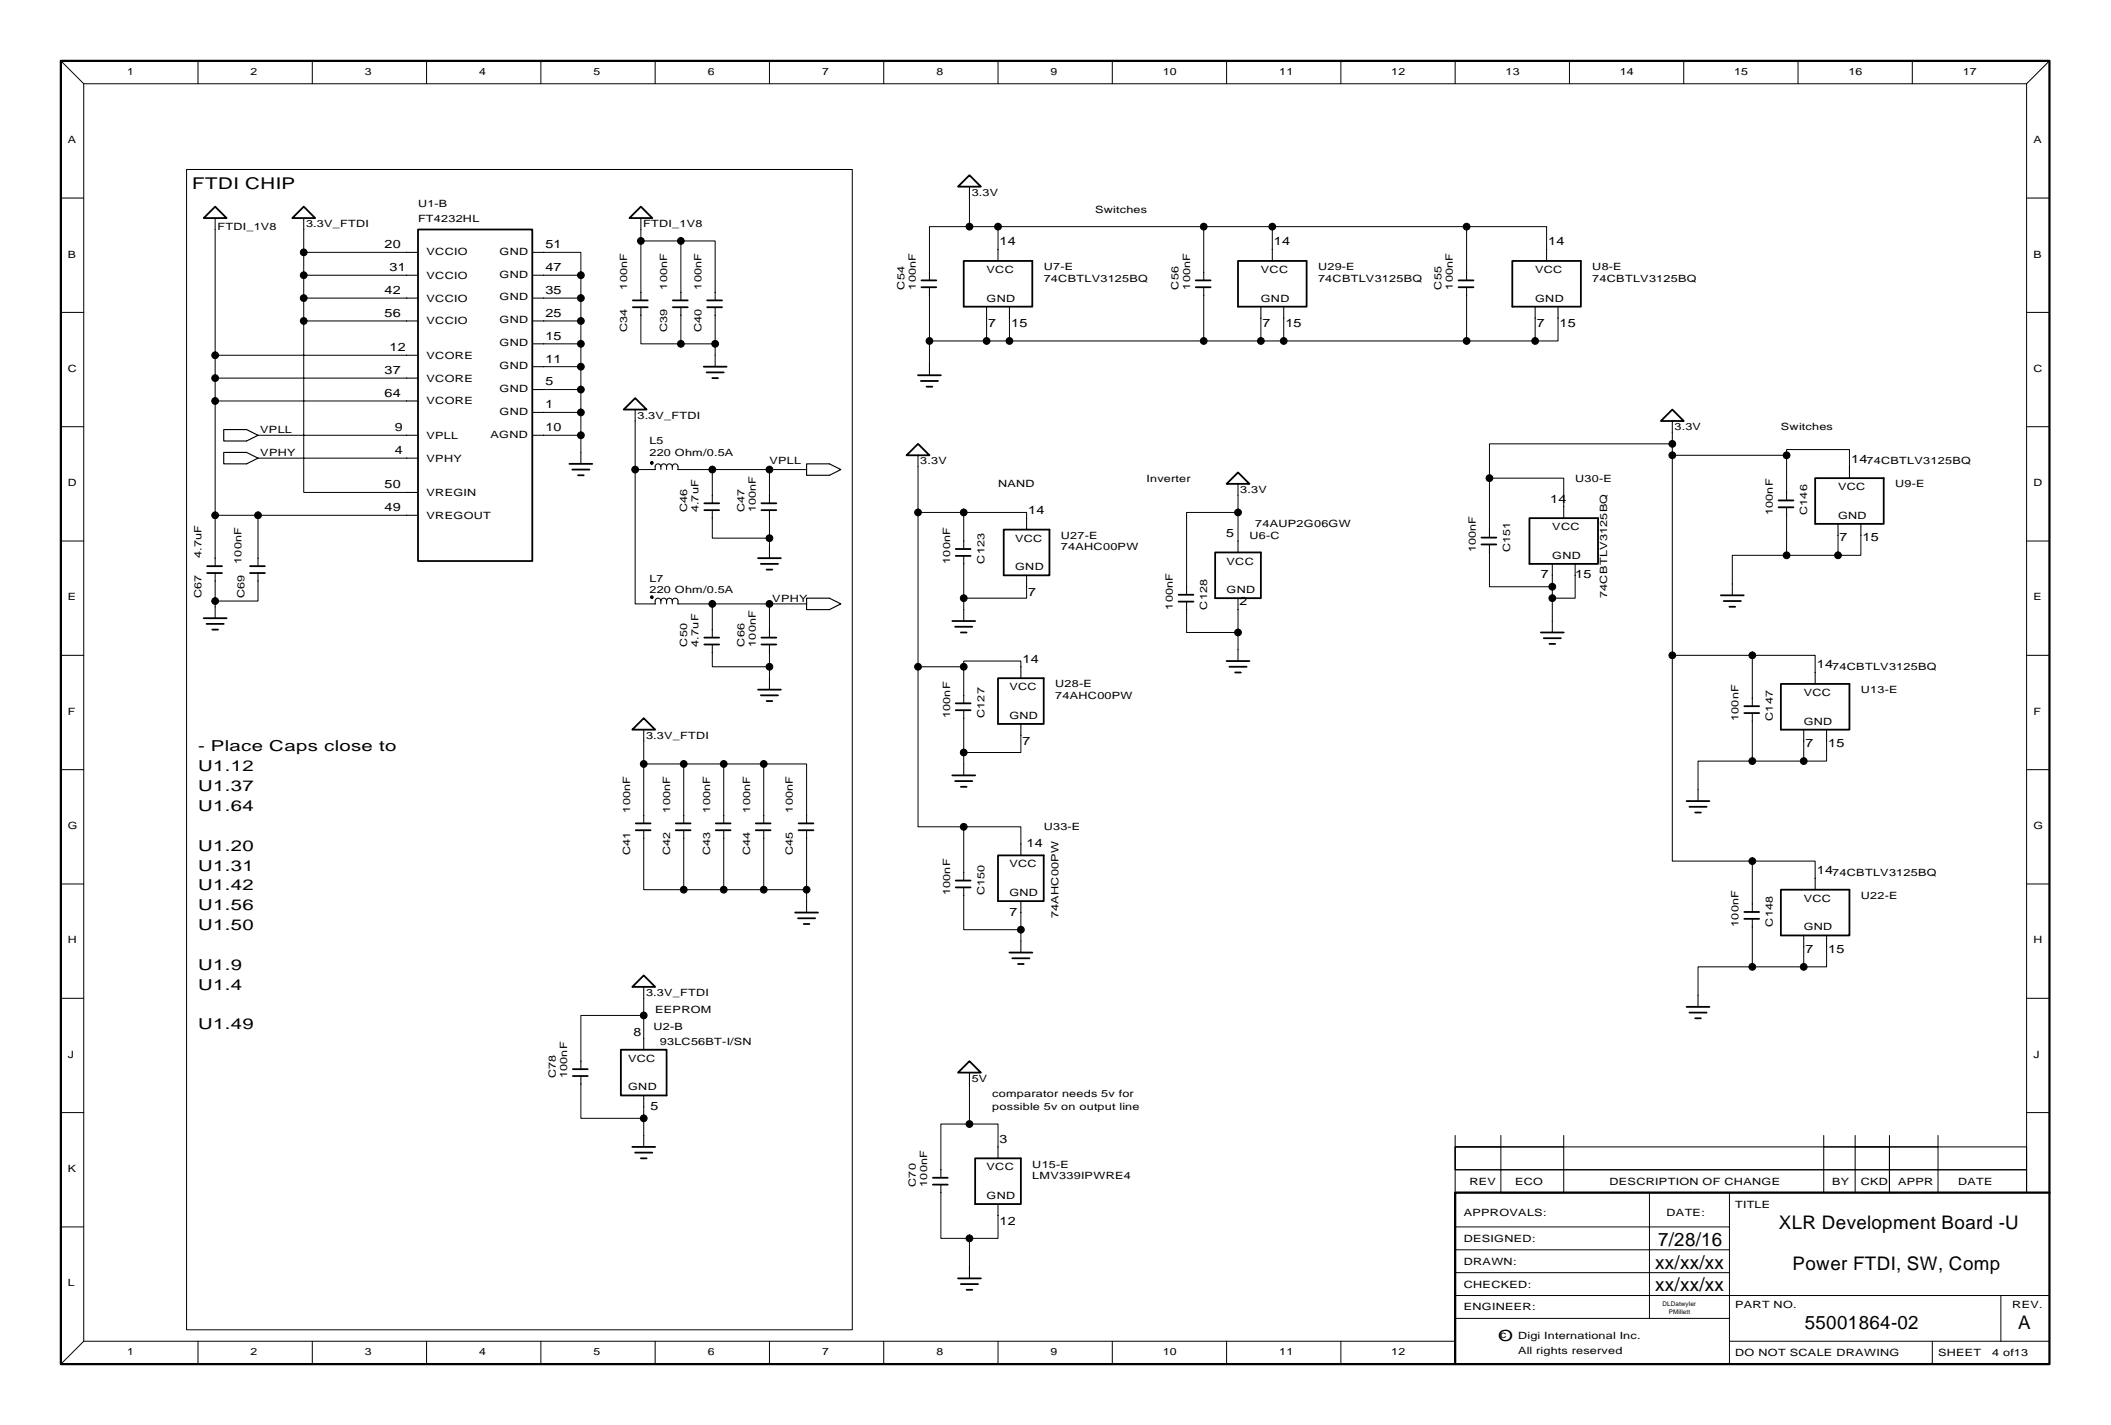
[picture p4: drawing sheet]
<svg xmlns="http://www.w3.org/2000/svg" width="469mm" height="317mm" viewBox="0 0 469 317" stroke-linecap="round" stroke-linejoin="round" font-family="sans-serif">
<g fill="none" stroke="#000" stroke-width=".22">
<path d="M13.5 13.5l5.1 5.1M18.6 18.6h431.8M18.6 18.6v279.4M44 13.5v5.1M69.4 13.5v5.1M94.8 13.5v5.1M120.2 13.5v5.1M145.6 13.5v5.1M171 13.5v5.1M196.4 13.5v5.1M221.8 13.5v5.1M247.2 13.5v5.1"/>
<path d="M272.6 13.5v5.1M298 13.5v5.1M323.4 13.5v5.1M348.8 13.5v5.1M374.2 13.5v5.1M399.6 13.5v5.1M425 13.5v5.1M450.4 18.6v246.4M455.5 13.5l-5.1 5.1M41.5 37.7h147.9v257.8h-147.9zM13.5 44h5.1M47.8 51v27.9h42.6"/>
<path d="M67.5 51v10.2M67.5 56.1h22.9M120.8 56.1h8.3v5.1M142.4 51v14M142.4 53.5h8.9M215.5 50.4h-8.9v10.1M215.5 50.4h6.3M215.5 44v6.4M267.5 50.4h-45.7v5M267.5 50.4h58.4M267.5 50.4v10.1M282.8 50.4v5"/>
<path d="M325.9 50.4h17.8v5M325.9 50.4v10.1M450.4 44h5.1M13.5 69.4h5.1M47.8 78.9v10.2M67.5 71.3v38.1h22.9M67.5 71.3h22.9M67.5 61.2v10.1M67.5 61.2h22.9M67.5 66.2h22.9M120.8 71.3h8.3M120.8 61.2h8.3"/>
<path d="M120.8 76.4h8.3M120.8 66.2h8.3M129.1 61.2v39.3M142.4 70v6.4h8.9M151.3 65v-11.5h7.6v11.5M151.3 70v6.4M151.3 76.4h7.6M158.9 70v8.9M206.6 65.6v15.2M219.3 70.7v5.1h-12.7M219.3 75.8h48.2M224.3 70.7v5.1"/>
<path d="M267.5 65.6v10.2M267.5 75.8h73.7M280.2 70.7v5.1M285.3 70.7v5.1M325.9 65.6v10.2M341.2 70.7v5.1M346.3 70.7v5.1h-5.1M450.4 69.4h5.1M13.5 94.8h5.1M47.8 84h42.6M57.3 96.7h33.1M90.4 89.1h-42.6v25.4"/>
<path d="M120.8 86.6h8.3M120.8 96.7h8.3M120.8 81.5h8.3M120.8 91.6h8.3M141.2 93.5v10.8h4.4M371.7 98.6h-40.7v7.6M371.7 96.1v49.5M450.4 94.8h5.1M47.8 114.5v9.5M47.8 114.5h42.6M57.3 101.8h33.1M57.3 114.5v9.5"/>
<path d="M141.2 104.3v29.9h4.4M150.7 104.3h28.6M158.3 115.1v4.5h12.7M158.3 104.3v5.7M171 104.3v5.7M171 115.1v6.4M204 113.9h10.2M204 103.7v44.4M214.2 113.9h14v1.2M214.2 113.9v6.3M275.1 113.9h-11.4v16.5M275.1 110v10.2"/>
<path d="M331 106.2h16.5v6.4M331 106.2v11.5M371.7 101.2h25.4M397.1 101.2v-1.3h13.9v3.8M397.1 101.2v8.2M397.1 114.5v8.9M408.5 118.9v4.5M413.6 118.9v4.5h-5.1M13.5 120.2h5.1M47.8 129.1v5.7M57.3 129.1v4.4h-9.5M150.7 134.2h7.6v5.7"/>
<path d="M158.3 134.2h21M171 134.2v5.7M214.2 125.3v10.1M228.2 130.4v2.5h-14M263.7 135.4v5.1h11.4M275.1 135.4v8.9M331 122.7v7.7h14M345 130.4v7.6M345 127.8v2.6M350.1 127.8v5.1h-5.1M397.1 123.4h-12.1v6.3M397.1 123.4h11.4"/>
<path d="M450.4 120.2h5.1M13.5 145.6h5.1M158.3 145v3.1h12.7M171 145v5.7M204 148.1v35.6h10.2M204 148.1h10.2M214.2 148.1v-1.2h12.7v1.2M214.2 148.1v6.4M214.2 159.6v10.1M371.7 145.6v45.7h17.7M371.7 145.6h17.7M389.4 145.6h14v3.8"/>
<path d="M389.4 145.6v9.5M450.4 145.6h5.1M13.5 171h5.1M143.1 169.7h26.6M143.1 164.7v16.5M152 169.7v11.5M160.8 169.7v11.5M169.7 169.7h9.6v11.5M169.7 169.7v11.5M226.9 163.4v3.8h-12.7M389.4 169.1h-12v6.4M389.4 160.2v8.9"/>
<path d="M389.4 169.1h11.5M400.9 164.7v4.4M406 164.7v4.4h-5.1M450.4 171h5.1M13.5 196.4h5.1M143.1 186.2v11.5h8.9M152 186.2v11.5M152 197.7h27.3M160.8 186.2v11.5M169.7 186.2v11.5M179.3 186.2v14M214.2 198.9v7.7h12.7"/>
<path d="M214.2 183.7h12.7v3.8M214.2 183.7v10.2M389.4 191.3h14v3.8M389.4 191.3v9.6M450.4 196.4h5.1M226.9 202.8v6.3M389.4 214.8h-12v6.4M389.4 205.9v8.9M389.4 214.8h11.5M400.9 210.4v4.4M406 210.4v4.4h-5.1M13.5 221.8h5.1"/>
<path d="M143.1 225.6h-14v10.2M143.1 221.8v8.9M450.4 221.8h5.1M13.5 247.2h5.1M129.1 240.9v7.6h14M143.1 245.9v6.4M215.5 240.9v8.8M221.8 254.8v-5.1h-12.7v10.2M323.4 254.8h10.2v5.1h-10.2zM323.4 254.8h127v5.1h-127zM323.4 252.3v2.5M333.6 259.9h116.8v5.1h-116.8z"/>
<path d="M333.6 252.3v2.5M347.5 252.3v2.5M405.3 252.3v2.5M412.3 252.3v2.5M419.9 252.3v2.5M430.7 252.3v2.5M450.4 247.2h5.1M13.5 272.6h5.1M209.1 265v10.1h6.4M215.5 275.1v6.4M221.8 270.1v5h-6.3M323.4 265h61v7.6h-61z"/>
<path d="M323.4 265v-10.2h24.1v10.2h-13.9M323.4 277.7h61M366.6 265v27.9M384.4 272.6v30.5M405.3 265v-10.2h14.6v10.2h-5.1M412.3 265v-10.2h7.6v10.2h1.9M419.9 265v-10.2h10.8v10.2h-3.2M18.6 298h304.8M18.6 298l-5.1 5.1M44 298v5.1M69.4 298v5.1M94.8 298v5.1"/>
<path d="M120.2 298v5.1M145.6 298v5.1M171 298v5.1M196.4 298v5.1M221.8 298v5.1M247.2 298v5.1M272.6 298v5.1M298 298v5.1M323.4 287.8h132.1M323.4 292.9h61M323.4 282.8h61M384.4 298h71.1"/>
<path d="M429.5 298v5.1M444.7 287.8v10.2"/>
<circle cx="47.8" cy="51" r=".01"/>
<circle cx="67.5" cy="51" r=".01"/>
<circle cx="142.4" cy="51" r=".01"/>
<circle cx="215.5" cy="44" r=".01"/>
<circle cx="158.9" cy="78.9" r=".01"/>
<circle cx="141.2" cy="93.5" r=".01"/>
<circle cx="206.6" cy="80.8" r=".01"/>
<circle cx="371.7" cy="96.1" r=".01"/>
<circle cx="129.1" cy="100.5" r=".01"/>
<circle cx="204" cy="103.7" r=".01"/>
<circle cx="275.1" cy="110" r=".01"/>
<circle cx="47.8" cy="134.8" r=".01"/>
<circle cx="171" cy="121.5" r=".01"/>
<circle cx="214.2" cy="135.4" r=".01"/>
<circle cx="345" cy="138" r=".01"/>
<circle cx="385" cy="129.7" r=".01"/>
<circle cx="171" cy="150.7" r=".01"/>
<circle cx="275.1" cy="144.3" r=".01"/>
<circle cx="143.1" cy="164.7" r=".01"/>
<circle cx="214.2" cy="169.7" r=".01"/>
<circle cx="377.4" cy="175.5" r=".01"/>
<circle cx="179.3" cy="200.2" r=".01"/>
<circle cx="226.9" cy="209.1" r=".01"/>
<circle cx="143.1" cy="221.8" r=".01"/>
<circle cx="377.4" cy="221.2" r=".01"/>
<circle cx="143.1" cy="252.3" r=".01"/>
<circle cx="215.5" cy="240.9" r=".01"/>
<circle cx="215.5" cy="281.5" r=".01"/>
</g>
<g fill="#000" stroke="#000" stroke-width=".22">
<circle cx="67.5" cy="56.1" r=".75"/>
<circle cx="90.4" cy="56.1" r=".01"/>
<circle cx="120.8" cy="56.1" r=".01"/>
<circle cx="142.4" cy="53.5" r=".75"/>
<circle cx="151.3" cy="53.5" r=".75"/>
<circle cx="215.5" cy="50.4" r=".75"/>
<circle cx="221.8" cy="55.4" r=".01"/>
<circle cx="221.8" cy="50.4" r=".75"/>
<circle cx="267.5" cy="50.4" r=".75"/>
<circle cx="282.8" cy="55.4" r=".01"/>
<circle cx="282.8" cy="50.4" r=".75"/>
<circle cx="325.9" cy="50.4" r=".75"/>
<circle cx="343.7" cy="55.4" r=".01"/>
<circle cx="47.8" cy="78.9" r=".75"/>
<circle cx="67.5" cy="71.3" r=".75"/>
<circle cx="67.5" cy="66.2" r=".75"/>
<circle cx="67.5" cy="61.2" r=".75"/>
<circle cx="90.4" cy="78.9" r=".01"/>
<circle cx="90.4" cy="61.2" r=".01"/>
<circle cx="90.4" cy="66.2" r=".01"/>
<circle cx="90.4" cy="71.3" r=".01"/>
<circle cx="120.8" cy="76.4" r=".01"/>
<circle cx="120.8" cy="71.3" r=".01"/>
<circle cx="120.8" cy="66.2" r=".01"/>
<circle cx="120.8" cy="61.2" r=".01"/>
<circle cx="129.1" cy="71.3" r=".75"/>
<circle cx="129.1" cy="76.4" r=".75"/>
<circle cx="129.1" cy="61.2" r=".75"/>
<circle cx="129.1" cy="66.2" r=".75"/>
<circle cx="142.4" cy="65" r=".01"/>
<circle cx="142.4" cy="70" r=".01"/>
<circle cx="151.3" cy="70" r=".01"/>
<circle cx="151.3" cy="65" r=".01"/>
<circle cx="151.3" cy="76.4" r=".75"/>
<circle cx="158.9" cy="70" r=".01"/>
<circle cx="158.9" cy="65" r=".01"/>
<circle cx="158.9" cy="76.4" r=".75"/>
<circle cx="206.6" cy="60.5" r=".01"/>
<circle cx="206.6" cy="65.6" r=".01"/>
<circle cx="206.6" cy="75.8" r=".75"/>
<circle cx="219.3" cy="70.7" r=".01"/>
<circle cx="219.3" cy="75.8" r=".75"/>
<circle cx="224.3" cy="70.7" r=".01"/>
<circle cx="224.3" cy="75.8" r=".75"/>
<circle cx="267.5" cy="60.5" r=".01"/>
<circle cx="267.5" cy="65.6" r=".01"/>
<circle cx="267.5" cy="75.8" r=".75"/>
<circle cx="280.2" cy="70.7" r=".01"/>
<circle cx="280.2" cy="75.8" r=".75"/>
<circle cx="285.3" cy="70.7" r=".01"/>
<circle cx="285.3" cy="75.8" r=".75"/>
<circle cx="325.9" cy="60.5" r=".01"/>
<circle cx="325.9" cy="65.6" r=".01"/>
<circle cx="325.9" cy="75.8" r=".75"/>
<circle cx="341.2" cy="70.7" r=".01"/>
<circle cx="341.2" cy="75.8" r=".75"/>
<circle cx="346.3" cy="70.7" r=".01"/>
<circle cx="47.8" cy="89.1" r=".75"/>
<circle cx="47.8" cy="84" r=".75"/>
<circle cx="57.3" cy="96.7" r=".01"/>
<circle cx="90.4" cy="84" r=".01"/>
<circle cx="90.4" cy="89.1" r=".01"/>
<circle cx="90.4" cy="96.7" r=".01"/>
<circle cx="120.8" cy="81.5" r=".01"/>
<circle cx="120.8" cy="96.7" r=".01"/>
<circle cx="120.8" cy="86.6" r=".01"/>
<circle cx="120.8" cy="91.6" r=".01"/>
<circle cx="129.1" cy="91.6" r=".75"/>
<circle cx="129.1" cy="96.7" r=".75"/>
<circle cx="129.1" cy="81.5" r=".75"/>
<circle cx="129.1" cy="86.6" r=".75"/>
<circle cx="371.7" cy="98.6" r=".75"/>
<circle cx="47.8" cy="114.5" r=".75"/>
<circle cx="57.3" cy="101.8" r=".01"/>
<circle cx="57.3" cy="114.5" r=".75"/>
<circle cx="90.4" cy="101.8" r=".01"/>
<circle cx="90.4" cy="114.5" r=".01"/>
<circle cx="90.4" cy="109.4" r=".01"/>
<circle cx="141.2" cy="104.3" r=".75"/>
<circle cx="144.9" cy="102.8" r=".3"/>
<circle cx="145.6" cy="104.3" r=".01"/>
<circle cx="150.7" cy="104.3" r=".01"/>
<circle cx="158.3" cy="115.1" r=".01"/>
<circle cx="158.3" cy="110" r=".01"/>
<circle cx="158.3" cy="104.3" r=".75"/>
<circle cx="171" cy="110" r=".01"/>
<circle cx="171" cy="115.1" r=".01"/>
<circle cx="171" cy="119.6" r=".75"/>
<circle cx="171" cy="104.3" r=".75"/>
<circle cx="179.3" cy="104.3" r=".01"/>
<circle cx="204" cy="113.9" r=".75"/>
<circle cx="214.2" cy="113.9" r=".75"/>
<circle cx="228.2" cy="115.1" r=".01"/>
<circle cx="275.1" cy="113.9" r=".75"/>
<circle cx="331" cy="117.7" r=".01"/>
<circle cx="331" cy="106.2" r=".75"/>
<circle cx="347.5" cy="112.6" r=".01"/>
<circle cx="371.7" cy="101.2" r=".75"/>
<circle cx="397.1" cy="114.5" r=".01"/>
<circle cx="397.1" cy="109.4" r=".01"/>
<circle cx="397.1" cy="101.2" r=".75"/>
<circle cx="408.5" cy="118.9" r=".01"/>
<circle cx="411" cy="103.7" r=".01"/>
<circle cx="413.6" cy="118.9" r=".01"/>
<circle cx="47.8" cy="124" r=".01"/>
<circle cx="47.8" cy="129.1" r=".01"/>
<circle cx="47.8" cy="133.5" r=".75"/>
<circle cx="57.3" cy="129.1" r=".01"/>
<circle cx="57.3" cy="124" r=".01"/>
<circle cx="144.9" cy="132.7" r=".3"/>
<circle cx="145.6" cy="134.2" r=".01"/>
<circle cx="150.7" cy="134.2" r=".01"/>
<circle cx="158.3" cy="139.9" r=".01"/>
<circle cx="158.3" cy="134.2" r=".75"/>
<circle cx="171" cy="139.9" r=".01"/>
<circle cx="171" cy="134.2" r=".75"/>
<circle cx="179.3" cy="134.2" r=".01"/>
<circle cx="214.2" cy="125.3" r=".01"/>
<circle cx="214.2" cy="120.2" r=".01"/>
<circle cx="214.2" cy="132.9" r=".75"/>
<circle cx="228.2" cy="130.4" r=".01"/>
<circle cx="263.7" cy="130.4" r=".01"/>
<circle cx="263.7" cy="135.4" r=".01"/>
<circle cx="275.1" cy="120.2" r=".01"/>
<circle cx="275.1" cy="135.4" r=".01"/>
<circle cx="331" cy="122.7" r=".01"/>
<circle cx="345" cy="127.8" r=".01"/>
<circle cx="345" cy="130.4" r=".75"/>
<circle cx="345" cy="132.9" r=".75"/>
<circle cx="350.1" cy="127.8" r=".01"/>
<circle cx="397.1" cy="123.4" r=".75"/>
<circle cx="408.5" cy="123.4" r=".75"/>
<circle cx="158.3" cy="145" r=".01"/>
<circle cx="171" cy="145" r=".01"/>
<circle cx="171" cy="148.1" r=".75"/>
<circle cx="204" cy="148.1" r=".75"/>
<circle cx="214.2" cy="154.5" r=".01"/>
<circle cx="214.2" cy="159.6" r=".01"/>
<circle cx="214.2" cy="148.1" r=".75"/>
<circle cx="226.9" cy="148.1" r=".01"/>
<circle cx="275.1" cy="140.5" r=".75"/>
<circle cx="371.7" cy="145.6" r=".75"/>
<circle cx="389.4" cy="155.1" r=".01"/>
<circle cx="389.4" cy="145.6" r=".75"/>
<circle cx="403.4" cy="149.4" r=".01"/>
<circle cx="143.1" cy="169.7" r=".75"/>
<circle cx="152" cy="169.7" r=".75"/>
<circle cx="160.8" cy="169.7" r=".75"/>
<circle cx="169.7" cy="169.7" r=".75"/>
<circle cx="214.2" cy="167.2" r=".75"/>
<circle cx="226.9" cy="163.4" r=".01"/>
<circle cx="389.4" cy="160.2" r=".01"/>
<circle cx="389.4" cy="169.1" r=".75"/>
<circle cx="400.9" cy="164.7" r=".01"/>
<circle cx="400.9" cy="169.1" r=".75"/>
<circle cx="406" cy="164.7" r=".01"/>
<circle cx="143.1" cy="186.2" r=".01"/>
<circle cx="143.1" cy="181.2" r=".01"/>
<circle cx="152" cy="186.2" r=".01"/>
<circle cx="152" cy="181.2" r=".01"/>
<circle cx="152" cy="197.7" r=".75"/>
<circle cx="160.8" cy="181.2" r=".01"/>
<circle cx="160.8" cy="186.2" r=".01"/>
<circle cx="160.8" cy="197.7" r=".75"/>
<circle cx="169.7" cy="186.2" r=".01"/>
<circle cx="169.7" cy="181.2" r=".01"/>
<circle cx="169.7" cy="197.7" r=".75"/>
<circle cx="179.3" cy="186.2" r=".01"/>
<circle cx="179.3" cy="181.2" r=".01"/>
<circle cx="179.3" cy="197.7" r=".75"/>
<circle cx="214.2" cy="198.9" r=".01"/>
<circle cx="214.2" cy="193.9" r=".01"/>
<circle cx="214.2" cy="183.7" r=".75"/>
<circle cx="226.9" cy="187.5" r=".01"/>
<circle cx="389.4" cy="191.3" r=".75"/>
<circle cx="403.4" cy="195.1" r=".01"/>
<circle cx="226.9" cy="202.8" r=".01"/>
<circle cx="226.9" cy="206.6" r=".75"/>
<circle cx="389.4" cy="200.9" r=".01"/>
<circle cx="389.4" cy="205.9" r=".01"/>
<circle cx="389.4" cy="214.8" r=".75"/>
<circle cx="400.9" cy="210.4" r=".01"/>
<circle cx="400.9" cy="214.8" r=".75"/>
<circle cx="406" cy="210.4" r=".01"/>
<circle cx="129.1" cy="235.8" r=".01"/>
<circle cx="143.1" cy="230.7" r=".01"/>
<circle cx="143.1" cy="225.6" r=".75"/>
<circle cx="129.1" cy="240.9" r=".01"/>
<circle cx="143.1" cy="245.9" r=".01"/>
<circle cx="143.1" cy="248.5" r=".75"/>
<circle cx="209.1" cy="259.9" r=".01"/>
<circle cx="215.5" cy="249.7" r=".75"/>
<circle cx="221.8" cy="254.8" r=".01"/>
<circle cx="209.1" cy="265" r=".01"/>
<circle cx="215.5" cy="275.1" r=".75"/>
<circle cx="221.8" cy="270.1" r=".01"/>
</g>
<path d="M13.5 13.5h442v289.6h-442zM455.5 265h-132.1v38.1" fill="none" stroke="#000" stroke-width=".5"/>
<path d="M49.7 95.4h5.1l2.5 1.3-2.5 1.3h-5.1zM49.7 100.5h5.1l2.5 1.3-2.5 1.3h-5.1zM179.3 103.1h5l2.6 1.2-2.6 1.3h-5zM179.3 132.9h5l2.6 1.3-2.6 1.2h-5z" fill="none" stroke="#000" stroke-width=".25"/>
<g fill="none" stroke="#000" stroke-width=".4">
<path d="M215.5 38.9l2.5 2.6h-5.1zM47.8 45.9l2.6 2.6h-5.1zM67.5 45.9l2.5 2.6h-5zM92.9 51h25.4v73.7h-25.4zM142.4 45.9l2.6 2.6h-5.1zM214.2 58h15.2v10.1h-15.2zM275.1 58h15.3v10.1h-15.3zM336.1 58h15.2v10.1h-15.2zM140.7 66.7h3.3M140.7 68.3h3.3M149.5 66.7h3.3M149.5 68.3h3.3"/>
<path d="M157.2 66.7h3.3M157.2 68.3h3.3M204.8 62.3h3.3M204.8 63.8h3.3M265.8 62.3h3.3M265.8 63.8h3.3M324.2 62.3h3.3M324.2 63.8h3.3M141.2 88.5l2.5 2.5h-5.1zM156.4 81.5h5.1M157 82.7h3.8M158.3 84h1.3"/>
<path d="M204 98.6l2.6 2.6h-5.1zM204 83.4h5.1M204.7 84.6h3.8M205.9 85.9h1.3M371.7 91l2.5 2.5h-5.1zM126.6 103.1h5M127.2 104.3h3.8M128.5 105.6h1.2M156.5 111.8h3.3M156.5 113.4h3.3M169.2 111.8h3.3M169.2 113.4h3.3"/>
<path d="M223.1 117.7h10.1v10.1h-10.1zM272.6 107.5l2.5-2.5 2.6 2.5zM329.3 119.4h3.3M339.9 115.1h15.3v10.2h-15.3zM395.3 111.2h3.3M395.3 112.7h3.3M403.4 106.2h15.3v10.2h-15.3zM45.3 137.4h5.1M45.9 138.6h3.8M46 125.8h3.3M46 127.3h3.3M47.2 139.9h1.3"/>
<path d="M55.6 125.8h3.3M55.6 127.3h3.3M168.5 124h5M169.1 125.3h3.8M170.4 126.6h1.2M211.6 138h5.1M212.3 139.3h3.8M212.4 122h3.3M212.4 123.5h3.3M261.9 132.1h3.3M261.9 133.7h3.3M270.1 122.7h10.1v10.2h-10.1z"/>
<path d="M329.3 121h3.3M382.5 132.3h5M383.1 133.5h3.8M384.4 134.8h1.2M156.5 141.7h3.3M156.5 143.2h3.3M168.5 153.2h5M169.1 154.5h3.8M169.2 141.7h3.3M169.2 143.2h3.3M170.4 155.8h1.2M212.4 156.3h3.3"/>
<path d="M212.4 157.8h3.3M213.6 140.5h1.2M221.8 150.7h10.2v10.1h-10.2zM272.6 146.9h5.1M273.2 148.1h3.9M274.5 149.4h1.3M342.5 140.5h5M343.1 141.8h3.8M344.4 143.1h1.2M387.7 156.9h3.3M387.7 158.4h3.3M395.8 152h15.2v10.1h-15.2z"/>
<path d="M140.5 162.1l2.6-2.5 2.5 2.5zM211.6 172.3h5.1M212.3 173.5h3.8M213.6 174.8h1.2M374.8 178h5.1M375.5 179.3h3.8M141.3 182.9h3.3M141.3 184.5h3.3M150.2 182.9h3.3M150.2 184.5h3.3M159.1 182.9h3.3M159.1 184.5h3.3"/>
<path d="M168 182.9h3.3M168 184.5h3.3M177.5 182.9h3.3M177.5 184.5h3.3M212.4 195.6h3.3M212.4 197.2h3.3M221.8 190.1h10.2v10.1h-10.2zM376.7 180.5h1.3M395.8 197.7h15.2v10.1h-15.2zM140.5 219.3l2.6-2.6 2.5 2.6zM176.7 202.8h5.1M177.4 204h3.8"/>
<path d="M178.6 205.3h1.3M224.3 211.6h5.1M225 212.9h3.8M226.3 214.2h1.2M387.7 202.6h3.3M387.7 204.2h3.3M127.3 237.6h3.3M127.3 239.1h3.3M138 233.2h10.1v10.2h-10.1zM215.5 235.8l2.5 2.5h-5.1zM374.8 223.7h5.1M375.5 225h3.8"/>
<path d="M376.7 226.3h1.3M140.5 254.8h5.1M141.2 256.1h3.8M142.4 257.4h1.3M216.7 257.4h10.2v10.1h-10.2zM207.3 261.7h3.3M207.3 263.2h3.3M212.9 284h5.1M213.6 285.3h3.8M214.8 286.6h1.3"/>
</g>
<g fill="none" stroke="#000" stroke-width=".23">
<path d="M47.8 48.5v2.5M67.5 48.5v2.5M90.4 56.1h2.5M118.3 56.1h2.5M142.4 48.5v2.5M215.5 41.5v2.5M221.8 55.4v2.6M282.8 55.4v2.6M343.7 55.4v2.6M90.4 61.2h2.5M90.4 66.2h2.5M90.4 71.3h2.5"/>
<path d="M90.4 78.9h2.5M118.3 61.2h2.5M118.3 66.2h2.5M118.3 71.3h2.5M118.3 76.4h2.5M142.4 65v1.7M142.4 68.3v1.7M151.3 65v1.7M151.3 68.3v1.7M158.9 65v1.7M158.9 68.3v1.7M158.9 78.9v2.6"/>
<path d="M206.6 60.5v1.8M206.6 63.8v1.8M219.3 68.1v2.6M224.3 68.1v2.6M267.5 60.5v1.8M267.5 63.8v1.8M280.2 68.1v2.6M285.3 68.1v2.6M325.9 60.5v1.8M325.9 63.8v1.8M341.2 68.1v2.6M346.3 68.1v2.6"/>
<path d="M90.4 96.7h2.5M90.4 84h2.5M90.4 89.1h2.5M118.3 96.7h2.5M118.3 91.6h2.5M118.3 86.6h2.5M118.3 81.5h2.5M141.2 91v2.5M206.6 80.8v2.6M371.7 93.5v2.6M90.4 101.8h2.5M90.4 109.4h2.5"/>
<path d="M90.4 114.5h2.5M129.1 100.5v2.6M146.9 103.7a.64 .64 0 0 0-.7-.6 .64 .64 0 0 0-.6 .6v.6M146.9 103.7a.64 .64 0 0 1 .6-.6 .64 .64 0 0 1 .6 .6M146.9 103.7v.6M148.1 103.7a.64 .64 0 0 1 .7-.6 .64 .64 0 0 1 .6 .6M148.1 103.7v.6M149.4 103.7a.64 .64 0 0 1 .7-.6 .64 .64 0 0 1 .6 .6v.6M149.4 103.7v.6M158.3 110v1.8M158.3 113.4v1.7M171 110v1.8"/>
<path d="M171 113.4v1.7M204 101.2v2.5M228.2 115.1v2.6M275.1 107.5v2.5M331 117.7v1.7M347.5 112.6v2.5M397.1 109.4v1.8M397.1 112.7v1.8M408.5 116.4v2.5M411 103.7v2.5M413.6 116.4v2.5M47.8 124v1.8"/>
<path d="M47.8 127.3v1.8M47.8 134.8v2.6M57.3 124v1.8M57.3 127.3v1.8M146.9 133.5a.64 .64 0 0 0-.7-.6 .64 .64 0 0 0-.6 .6v.7M146.9 133.5a.64 .64 0 0 1 .6-.6 .64 .64 0 0 1 .6 .6M146.9 133.5v.7M148.1 133.5a.64 .64 0 0 1 .7-.6 .64 .64 0 0 1 .6 .6M148.1 133.5v.7M149.4 133.5a.64 .64 0 0 1 .7-.6 .64 .64 0 0 1 .6 .6v.7M149.4 133.5v.7M158.3 139.9v1.8"/>
<path d="M171 121.5v2.5M171 139.9v1.8M214.2 120.2v1.8M214.2 123.5v1.8M214.2 135.4v2.6M228.2 127.8v2.6M263.7 130.4v1.7M263.7 133.7v1.7M275.1 120.2v2.5M275.1 132.9v2.5M331 121v1.7M345 125.3v2.5"/>
<path d="M345 138v2.5M350.1 125.3v2.5M385 129.7v2.6M158.3 143.2v1.8M171 143.2v1.8M171 150.7v2.5M214.2 154.5v1.8M214.2 157.8v1.8M226.9 148.1v2.6M275.1 144.3v2.6M389.4 155.1v1.8M389.4 158.4v1.8"/>
<path d="M403.4 149.4v2.6M143.1 162.1v2.6M214.2 169.7v2.6M226.9 160.8v2.6M377.4 175.5v2.5M400.9 162.1v2.6M406 162.1v2.6M143.1 181.2v1.7M143.1 184.5v1.7M152 181.2v1.7M152 184.5v1.7M160.8 181.2v1.7"/>
<path d="M160.8 184.5v1.7M169.7 181.2v1.7M169.7 184.5v1.7M179.3 181.2v1.7M179.3 184.5v1.7M214.2 193.9v1.7M214.2 197.2v1.7M226.9 187.5v2.6M403.4 195.1v2.6M143.1 219.3v2.5M179.3 200.2v2.6M226.9 200.2v2.6"/>
<path d="M226.9 209.1v2.5M389.4 200.9v1.7M389.4 204.2v1.7M400.9 207.8v2.6M406 207.8v2.6M129.1 235.8v1.8M129.1 239.1v1.8M143.1 230.7v2.5M215.5 238.3v2.6M377.4 221.2v2.5M143.1 243.4v2.5M143.1 252.3v2.5"/>
<path d="M209.1 259.9v1.8M221.8 254.8v2.6M209.1 263.2v1.8M221.8 267.5v2.6M215.5 281.5v2.5"/>
</g>
<g font-size="4.2">
<text x="395.3" y="273.1">XLR Development Board -U</text>
<text x="367.9" y="281.9">xx/xx/xx</text>
<text x="368.5" y="276.8">7/28/16</text>
<text x="367.9" y="286.9">xx/xx/xx</text>
<text x="398.4" y="282.1">Power FTDI, SW, Comp</text>
<text x="401.1" y="295.3">55001864-02</text>
<text x="448.5" y="295.2">A</text>
</g>
<text font-size="3.6" x="42.7" y="42">FTDI CHIP</text>
<g font-size="3.4">
<text x="44" y="167">- Place Caps close to</text>
<text x="44" y="171.4">U1.12</text>
<text x="44" y="175.8">U1.37</text>
<text x="44" y="180.2">U1.64</text>
<text x="44" y="189">U1.20</text>
<text x="44" y="193.4">U1.31</text>
<text x="44" y="197.8">U1.42</text>
<text x="44" y="202.2">U1.56</text>
<text x="44" y="206.7">U1.50</text>
<text x="44" y="215.5">U1.9</text>
<text x="44" y="219.9">U1.4</text>
<text x="44" y="228.7">U1.49</text>
<text x="332.9" y="297.9">O</text>
</g>
<g font-size="2.6">
<text x="85.4" y="55.2">20</text>
<text x="121.2" y="55.2">51</text>
<text x="222.2" y="54.5">14</text>
<text x="283.1" y="54.5">14</text>
<text x="344.1" y="54.5">14</text>
<text x="85.4" y="65.3">42</text>
<text x="86.6" y="60.2">31</text>
<text x="121.2" y="65.3">35</text>
<text x="121.2" y="60.2">47</text>
<text x="85.4" y="70.4">56</text>
<text x="121.2" y="70.4">25</text>
<text x="121.2" y="75.5">15</text>
<text x="219.6" y="72.8">7</text>
<text x="224.7" y="72.8">15</text>
<text x="280.6" y="72.8">7</text>
<text x="285.7" y="72.8">15</text>
<text x="341.5" y="72.8">7</text>
<text x="346.6" y="72.8">15</text>
<text x="85.4" y="83.1">37</text>
<text x="86.6" y="78">12</text>
<text x="121.2" y="80.6">11</text>
<text x="85.4" y="88.2">64</text>
<text x="121.2" y="85.6">5</text>
<text x="87.7" y="95.8">9</text>
<text x="121.2" y="95.8">10</text>
<text x="121.2" y="90.7">1</text>
<text x="87.7" y="100.9">4</text>
<text x="411.4" y="102.8">14</text>
<text x="85.4" y="108.5">50</text>
<text x="85.4" y="113.6">49</text>
<text x="344.5" y="111.7">14</text>
<text x="228.5" y="114.2">14</text>
<text x="272.5" y="119.3">5</text>
<text x="408.9" y="120.3">7</text>
<text x="413.9" y="120.3">15</text>
<text x="342.5" y="128.5">7</text>
<text x="350.1" y="128.5">15</text>
<text x="228.5" y="132.4">7</text>
<text x="275.5" y="134.5">2</text>
<text x="227.2" y="147.2">14</text>
<text x="403.8" y="148.5">14</text>
<text x="227.2" y="165.5">7</text>
<text x="401.2" y="166">7</text>
<text x="406.3" y="166">15</text>
<text x="228.2" y="188.2">14</text>
<text x="403.8" y="194.2">14</text>
<text x="224.3" y="203.5">7</text>
<text x="401.2" y="211.7">7</text>
<text x="406.3" y="211.7">15</text>
<text x="140.8" y="230.1">8</text>
<text x="144.6" y="246.6">5</text>
<text x="222.2" y="253.9">3</text>
<text x="222.2" y="272.1">12</text>
</g>
<g font-size="2.2">
<text x="28.3" y="16.6">1</text>
<text x="55.7" y="16.6">2</text>
<text x="81.1" y="16.6">3</text>
<text x="106.5" y="16.6">4</text>
<text x="131.9" y="16.6">5</text>
<text x="157.3" y="16.6">6</text>
<text x="182.7" y="16.6">7</text>
<text x="208.1" y="16.6">8</text>
<text x="233.5" y="16.6">9</text>
<text x="258.4" y="16.6">10</text>
<text x="284.3" y="16.6">11</text>
<text x="309.2" y="16.6">12</text>
<text x="334.6" y="16.6">13</text>
<text x="360" y="16.6">14</text>
<text x="385.4" y="16.6">15</text>
<text x="410.8" y="16.6">16</text>
<text x="436.2" y="16.6">17</text>
<text x="15.1" y="31.8">A</text>
<text x="451.9" y="31.8">A</text>
<text x="92.9" y="46.1">U1-B</text>
<text x="216" y="43.5">3.3V</text>
<text x="243.4" y="47.3">Switches</text>
<text x="48.3" y="51.1">FTDI_1V8</text>
<text x="68" y="50.5">3.3V_FTDI</text>
<text x="92.9" y="49.2">FT4232HL</text>
<text x="142.9" y="50.5">FTDI_1V8</text>
<text x="15.1" y="57.2">B</text>
<text x="94.8" y="56.6">VCCIO</text>
<text x="111" y="56.6">GND</text>
<text x="451.9" y="57.2">B</text>
<text x="94.8" y="61.9">VCCIO</text>
<text x="111" y="61.7">GND</text>
<text x="139.4" y="64.3" transform="rotate(-90 139.4 64.3)">100nF</text>
<text x="148.3" y="64.3" transform="rotate(-90 148.3 64.3)">100nF</text>
<text x="155.9" y="64.3" transform="rotate(-90 155.9 64.3)">100nF</text>
<text x="201" y="64.3" transform="rotate(-90 201 64.3)">C54</text>
<text x="203.5" y="64.3" transform="rotate(-90 203.5 64.3)">100nF</text>
<text x="219.3" y="60.7">VCC</text>
<text x="232" y="60">U7-E</text>
<text x="232" y="62.6">74CBTLV3125BQ</text>
<text x="262" y="64.3" transform="rotate(-90 262 64.3)">C56</text>
<text x="264.5" y="64.3" transform="rotate(-90 264.5 64.3)">100nF</text>
<text x="280.2" y="60.7">VCC</text>
<text x="292.9" y="60">U29-E</text>
<text x="292.9" y="62.6">74CBTLV3125BQ</text>
<text x="320.4" y="64.3" transform="rotate(-90 320.4 64.3)">C55</text>
<text x="322.9" y="64.3" transform="rotate(-90 322.9 64.3)">100nF</text>
<text x="341.2" y="60.7">VCC</text>
<text x="353.9" y="60">U8-E</text>
<text x="353.9" y="62.6">74CBTLV3125BQ</text>
<text x="94.8" y="67">VCCIO</text>
<text x="111" y="71.8">GND</text>
<text x="111" y="66.7">GND</text>
<text x="219.3" y="67">GND</text>
<text x="280.2" y="67">GND</text>
<text x="341.2" y="67">GND</text>
<text x="94.8" y="72.1">VCCIO</text>
<text x="111" y="76.9">GND</text>
<text x="139.4" y="73.9" transform="rotate(-90 139.4 73.9)">C34</text>
<text x="148.3" y="73.9" transform="rotate(-90 148.3 73.9)">C39</text>
<text x="155.9" y="73.9" transform="rotate(-90 155.9 73.9)">C40</text>
<text x="15.1" y="82.6">C</text>
<text x="94.8" y="79.7">VCORE</text>
<text x="111" y="82">GND</text>
<text x="451.9" y="82.6">C</text>
<text x="94.8" y="89.9">VCORE</text>
<text x="94.8" y="84.8">VCORE</text>
<text x="111" y="87.1">GND</text>
<text x="111" y="92.1">GND</text>
<text x="141.7" y="93">3.3V_FTDI</text>
<text x="372.2" y="95.6">3.3V</text>
<text x="395.8" y="95.6">Switches</text>
<text x="57.9" y="96.2">VPLL</text>
<text x="57.9" y="101.3">VPHY</text>
<text x="94.8" y="97.5">VPLL</text>
<text x="109" y="97.2">AGND</text>
<text x="144.3" y="98.8">L5</text>
<text x="144.3" y="101.3">220 Ohm/0.5A</text>
<text x="94.8" y="102.6">VPHY</text>
<text x="171" y="103.2">VPLL</text>
<text x="204.5" y="103.2">3.3V</text>
<text x="254.8" y="107">Inverter</text>
<text x="350.1" y="107">U30-E</text>
<text x="414.8" y="103.2">74CBTLV3125BQ</text>
<text x="15.1" y="108">D</text>
<text x="94.8" y="110.2">VREGIN</text>
<text x="152.7" y="113.9" transform="rotate(-90 152.7 113.9)">C46</text>
<text x="155.3" y="113.9" transform="rotate(-90 155.3 113.9)">4.7uF</text>
<text x="165.4" y="113.9" transform="rotate(-90 165.4 113.9)">C47</text>
<text x="168" y="113.9" transform="rotate(-90 168 113.9)">100nF</text>
<text x="221.8" y="108.3">NAND</text>
<text x="275.7" y="109.6">3.3V</text>
<text x="408.5" y="108.9">VCC</text>
<text x="421.2" y="108.3">U9-E</text>
<text x="451.9" y="108">D</text>
<text x="94.8" y="115.3">VREGOUT</text>
<text x="235.8" y="119.7">U27-E</text>
<text x="277.7" y="119.7">U6-C</text>
<text x="279" y="117.2">74AUP2G06GW</text>
<text x="345" y="117.8">VCC</text>
<text x="394" y="114.5" transform="rotate(-90 394 114.5)">100nF</text>
<text x="401.7" y="114.5" transform="rotate(-90 401.7 114.5)">C146</text>
<text x="408.5" y="115.3">GND</text>
<text x="44.8" y="124" transform="rotate(-90 44.8 124)">4.7uF</text>
<text x="53.7" y="125.3" transform="rotate(-90 53.7 125.3)">100nF</text>
<text x="211.2" y="125.3" transform="rotate(-90 211.2 125.3)">100nF</text>
<text x="218.8" y="125.3" transform="rotate(-90 218.8 125.3)">C123</text>
<text x="225.6" y="120.4">VCC</text>
<text x="235.8" y="122.3">74AHC00PW</text>
<text x="272.6" y="125.4">VCC</text>
<text x="328" y="122.7" transform="rotate(-90 328 122.7)">100nF</text>
<text x="335.6" y="122.7" transform="rotate(-90 335.6 122.7)">C151</text>
<text x="345" y="124.2">GND</text>
<text x="144.3" y="129.2">L7</text>
<text x="144.3" y="131.8">220 Ohm/0.5A</text>
<text x="225.6" y="126.7">GND</text>
<text x="272.6" y="131.8">GND</text>
<text x="15.1" y="133.4">E</text>
<text x="44.8" y="132.9" transform="rotate(-90 44.8 132.9)">C67</text>
<text x="54.3" y="132.9" transform="rotate(-90 54.3 132.9)">C69</text>
<text x="171.6" y="133.7">VPHY</text>
<text x="260.7" y="135.4" transform="rotate(-90 260.7 135.4)">100nF</text>
<text x="268.3" y="135.4" transform="rotate(-90 268.3 135.4)">C128</text>
<text x="357.2" y="132.9" transform="rotate(-90 357.2 132.9)">74CBTLV3125BQ</text>
<text x="451.9" y="133.4">E</text>
<text x="152.7" y="143.7" transform="rotate(-90 152.7 143.7)">C50</text>
<text x="155.3" y="143.7" transform="rotate(-90 155.3 143.7)">4.7uF</text>
<text x="165.4" y="143.7" transform="rotate(-90 165.4 143.7)">C66</text>
<text x="168" y="143.7" transform="rotate(-90 168 143.7)">100nF</text>
<text x="407.2" y="148.9">74CBTLV3125BQ</text>
<text x="224.3" y="153.4">VCC</text>
<text x="234.5" y="152.7">U28-E</text>
<text x="234.5" y="155.3">74AHC00PW</text>
<text x="400.9" y="154.6">VCC</text>
<text x="413.6" y="154">U13-E</text>
<text x="15.1" y="158.8">F</text>
<text x="211.2" y="159.6" transform="rotate(-90 211.2 159.6)">100nF</text>
<text x="218.8" y="159.6" transform="rotate(-90 218.8 159.6)">C127</text>
<text x="224.3" y="159.7">GND</text>
<text x="386.4" y="160.2" transform="rotate(-90 386.4 160.2)">100nF</text>
<text x="394" y="160.2" transform="rotate(-90 394 160.2)">C147</text>
<text x="400.9" y="161">GND</text>
<text x="451.9" y="158.8">F</text>
<text x="143.6" y="164.2">3.3V_FTDI</text>
<text x="15.1" y="184.2">G</text>
<text x="140" y="180.5" transform="rotate(-90 140 180.5)">100nF</text>
<text x="148.9" y="180.5" transform="rotate(-90 148.9 180.5)">100nF</text>
<text x="157.8" y="180.5" transform="rotate(-90 157.8 180.5)">100nF</text>
<text x="166.7" y="180.5" transform="rotate(-90 166.7 180.5)">100nF</text>
<text x="176.2" y="180.5" transform="rotate(-90 176.2 180.5)">100nF</text>
<text x="232" y="184.5">U33-E</text>
<text x="451.9" y="184.2">G</text>
<text x="140" y="190.1" transform="rotate(-90 140 190.1)">C41</text>
<text x="148.9" y="190.1" transform="rotate(-90 148.9 190.1)">C42</text>
<text x="157.8" y="190.1" transform="rotate(-90 157.8 190.1)">C43</text>
<text x="166.7" y="190.1" transform="rotate(-90 166.7 190.1)">C44</text>
<text x="176.2" y="190.1" transform="rotate(-90 176.2 190.1)">C45</text>
<text x="224.3" y="192.7">VCC</text>
<text x="407.2" y="194.6">74CBTLV3125BQ</text>
<text x="211.2" y="198.9" transform="rotate(-90 211.2 198.9)">100nF</text>
<text x="218.8" y="198.9" transform="rotate(-90 218.8 198.9)">C150</text>
<text x="224.3" y="199.1">GND</text>
<text x="400.9" y="200.4">VCC</text>
<text x="413.6" y="199.7">U22-E</text>
<text x="15.1" y="209.6">H</text>
<text x="235.3" y="204" transform="rotate(-90 235.3 204)">74AHC00PW</text>
<text x="386.4" y="205.9" transform="rotate(-90 386.4 205.9)">100nF</text>
<text x="394" y="205.9" transform="rotate(-90 394 205.9)">C148</text>
<text x="400.9" y="206.7">GND</text>
<text x="451.9" y="209.6">H</text>
<text x="143.6" y="221.3">3.3V_FTDI</text>
<text x="145.6" y="225.1">EEPROM</text>
<text x="145.2" y="228.9">U2-B</text>
<text x="146.6" y="232.1">93LC56BT-I/SN</text>
<text x="15.1" y="235">J</text>
<text x="123.5" y="239.6" transform="rotate(-90 123.5 239.6)">C78</text>
<text x="126.1" y="239.6" transform="rotate(-90 126.1 239.6)">100nF</text>
<text x="139.6" y="235.9">VCC</text>
<text x="451.9" y="235">J</text>
<text x="139.6" y="242.3">GND</text>
<text x="216" y="240.4">5V</text>
<text x="220.5" y="243.7">comparator needs 5v for</text>
<text x="220.5" y="246.6">possible 5v on output line</text>
<text x="15.1" y="260.4">K</text>
<text x="203.5" y="263.7" transform="rotate(-90 203.5 263.7)">C70</text>
<text x="206.1" y="263.7" transform="rotate(-90 206.1 263.7)">100nF</text>
<text x="219.3" y="260.1">VCC</text>
<text x="229.4" y="259.4">U15-E</text>
<text x="229.4" y="262">LMV339IPWRE4</text>
<text x="326.6" y="263.2">REV</text>
<text x="336.7" y="263.2">ECO</text>
<text x="357.7" y="263.2">DESCRIPTION OF CHANGE</text>
<text x="407.2" y="263.2">BY</text>
<text x="413.6" y="263.2">CKD</text>
<text x="421.8" y="263.2">APPR</text>
<text x="435.2" y="263.2">DATE</text>
<text x="219.3" y="266.4">GND</text>
<text x="385.6" y="268.3">TITLE</text>
<text x="325.3" y="270.2">APPROVALS:</text>
<text x="325.3" y="275.9">DESIGNED:</text>
<text x="370.4" y="270.2">DATE:</text>
<text x="325.3" y="281">DRAWN:</text>
<text x="15.1" y="285.8">L</text>
<text x="325.3" y="286.1">CHECKED:</text>
<text x="325.3" y="291.2">ENGINEER:</text>
<text x="385.6" y="290.5">PART NO.</text>
<text x="447.2" y="290.5">REV.</text>
<text x="333.4" y="297.2">c</text>
<text x="337.4" y="297.6">Digi International Inc.</text>
<text x="28.3" y="301.1">1</text>
<text x="55.7" y="301.1">2</text>
<text x="81.1" y="301.1">3</text>
<text x="106.5" y="301.1">4</text>
<text x="131.9" y="301.1">5</text>
<text x="157.3" y="301.1">6</text>
<text x="182.7" y="301.1">7</text>
<text x="208.1" y="301.1">8</text>
<text x="233.5" y="301.1">9</text>
<text x="258.4" y="301.1">10</text>
<text x="284.3" y="301.1">11</text>
<text x="309.2" y="301.1">12</text>
<text x="337.4" y="300.8">All rights reserved</text>
<text x="385.6" y="301.3">DO NOT SCALE DRAWING</text>
<text x="430.7" y="301.3">SHEET</text>
<text x="442.8" y="301.3">4 of13</text>
</g>
<g font-size="1.4">
<text x="369.5" y="290.1">DLDatwyler</text>
<text x="370.9" y="291.9">PMillett</text>
</g>
</svg>
